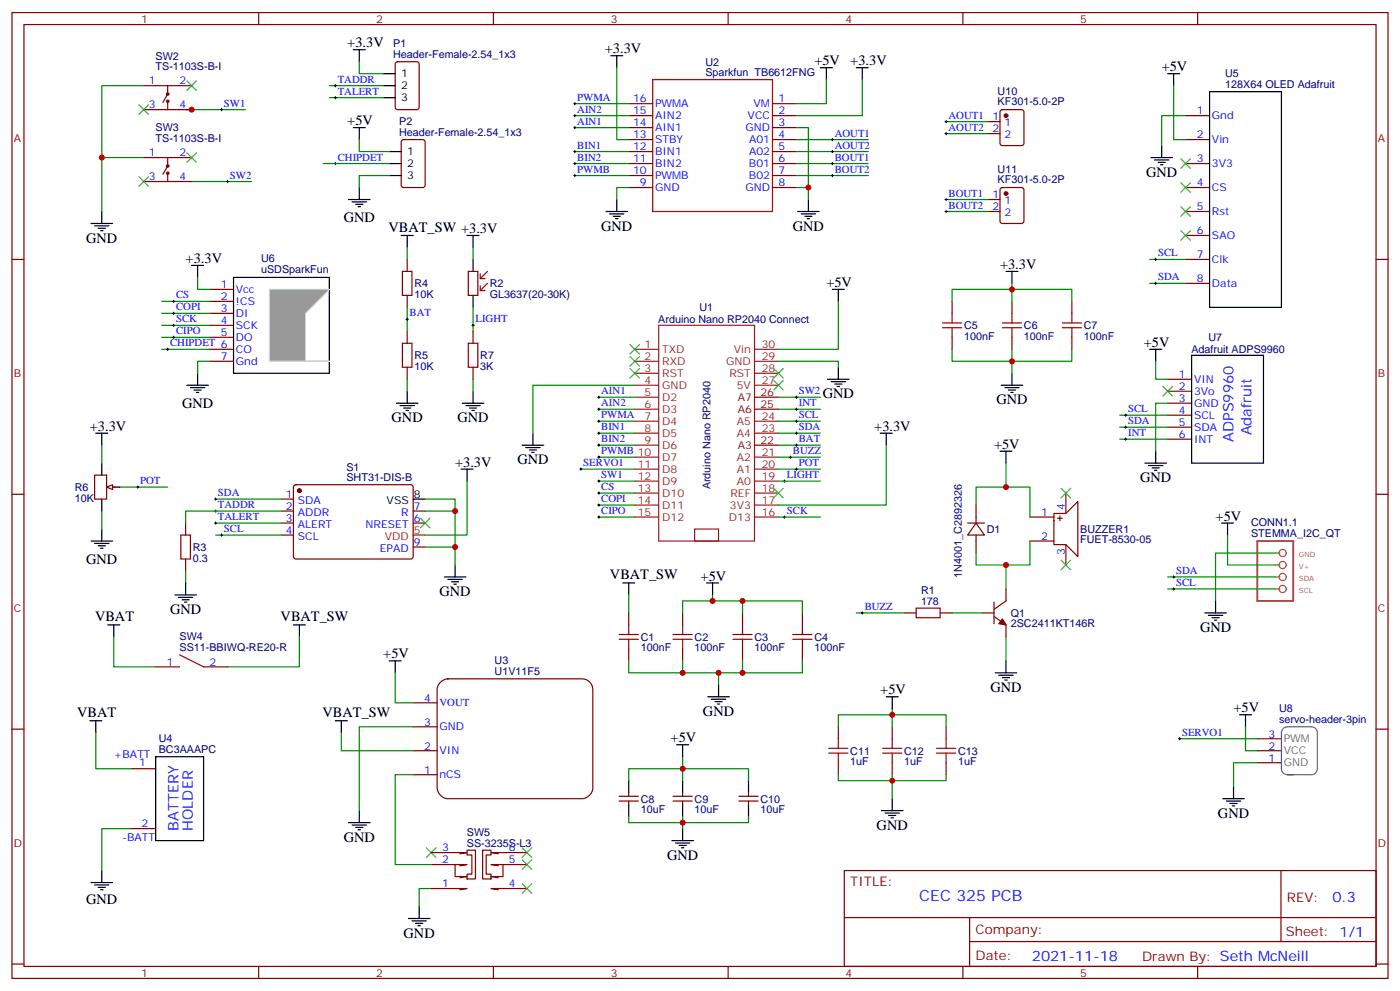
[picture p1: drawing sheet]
<svg xmlns="http://www.w3.org/2000/svg" width="412mm" height="292mm" viewBox="0 0 412 292" stroke-linecap="round" stroke-linejoin="round" font-family="sans-serif">
<g fill="none" stroke="#870000" stroke-width=".35">
<path d="M3.5 3.7h405.4v284.3h-405.4zM7.1 7.2h398.2v277.3h-398.2zM76.2 3.7v3.5M145.3 3.7v3.5M214.5 3.7v3.5M283.6 3.7v3.5M352.8 3.7v3.5M185.2 30.5h7.1M185.2 34h7.1M185.2 37.6h7.1M227.5 30.5h7.1M227.5 34h7.1"/>
<path d="M227.5 37.6h7.1M185.2 41.1h7.1M185.2 44.6h7.1M185.2 48.2h7.1M185.2 51.7h7.1M185.2 55.2h7.1M227.5 41.1h7.1M227.5 44.6h7.1M227.5 48.2h7.1M227.5 51.7h7.1M227.5 55.2h7.1M3.5 76.4h3.6"/>
<path d="M405.3 76.4h3.6M222.2 116.9h7.1M222.2 131.1h7.1M222.2 120.5h7.1M3.5 145.5h3.6M405.3 145.5h3.6M3.5 214.7h3.6M405.3 214.7h3.6M248.7 256.3h156.6v28.2h-156.6zM377.3 256.3v20.9M248.7 270.1h156.5M285.6 277.2h119.6"/>
<path d="M285.6 270.1v14.2M3.5 283.8h3.6M76.2 284.5v3.5M145.3 284.5v3.5M214.5 284.5v3.5M283.6 284.5v3.5M352.8 284.5v3.5M405.3 283.8h3.6"/>
</g>
<g fill="none" stroke="#8c2424" stroke-width=".35">
<path d="M194 95.8h28.2v63.5h-28.2zM187 116.9h7M187 113.4h7M187 109.9h7M187 106.4h7M187 102.8h7M222.2 113.4h7.1M222.2 109.9h7.1M222.2 106.4h7.1M222.2 102.8h7.1M187 138.1h7M187 134.6h7"/>
<path d="M187 131.1h7M187 127.5h7M187 124h7M187 120.5h7M222.2 138.1h7.1M222.2 134.6h7.1M222.2 127.5h7.1M222.2 124h7.1M187 148.7h7M187 145.2h7M187 141.6h7M187 152.2h7"/>
<path d="M204.6 155.8h7.1v3.5h-7.1zM222.2 148.7h7.1M222.2 145.2h7.1M222.2 141.6h7.1M222.2 152.2h7.1"/>
</g>
<path d="M192.3 23.5h35.2v38.8h-35.2z" fill="none" stroke="#c00" stroke-width=".35"/>
<path d="M370.4 159.3h10.5v17.6h-10.5z" fill="none" stroke="#a64a4a" stroke-width=".56"/>
<g fill="none" stroke="#a64a4a" stroke-width=".35">
<path d="M375.7 162.8h1.4M375.7 166.3h1.4M375.7 169.9h1.4M375.7 173.4h1.4"/>
<circle cx="377.8" cy="173.4" r="1.06"/>
<circle cx="377.8" cy="166.3" r="1.06"/>
<circle cx="377.8" cy="162.8" r="1.06"/>
<circle cx="377.8" cy="169.9" r="1.06"/>
</g>
<path d="M129.6 201a3.4 3.4 0 0 1 2.3-1.2h39.5a3.2 3.2 0 0 1 3.2 3.2v29a3.4 3.4 0 0 1-3.2 3.1h-39.5a3.4 3.4 0 0 1-3.1-3.1v-29l.1-.7z" fill="#fff" stroke="#870000" stroke-width=".35"/>
<g fill="none" stroke="#870000" stroke-width=".35">
<path d="M291 35.8h3.6M291 39.3h3.6M294.8 32.5l.5-.2h5.6l.7 .4v9.5l-.4 .6-5.9 .1-.7-.5v-9.4zM349.2 34h7.1M291 58.7h3.6M294.8 55.4l.5-.2h5.6l.7 .4v9.5l-.4 .6-5.9 .1-.7-.5v-9.4zM349.2 55.2h7.1M349.2 48.2h7.1M349.2 41.1h7.1M119.9 76.4v3.5M137.9 79.9h2.9v7.1h-2.9zM143.6 79.9l-2.1 2.1"/>
<path d="M291 62.3h3.6M349.2 76.4h7.1M349.2 69.3h7.1M349.2 62.3h7.1M119.9 87v3.5M119.9 97.5v3.6M141.5 84.1v1.4h1.4M141.5 80.6v1.4h1.4M143.6 83.4l-2.1 2.1M349.2 83.4h7.1M119.9 108.1v3.6M344 111.7h7"/>
<path d="M344 115.2h7M344 118.7h7M27.9 139.9h3.5v7h-3.5zM344 122.2h7M344 125.8h7M344 129.3h7M32.1 143.4h1.8M121.7 206.9h7.1M121.7 214h7.1M370.4 217.5h7.1M38.8 226.3h7.1M121.7 221h7.1"/>
<path d="M121.7 228.1h7.1M370.4 221h7.1M370.4 224.5h7.1M38.5 243.9h7"/>
</g>
<g fill="none" stroke="#000" stroke-width=".35">
<path d="M179.9 16.4h3.5M181.7 16.4v3.5M241.7 19.9h3.5M243.4 19.9v3.6M252.2 19.9h3.6M254 19.9v3.6M344 21.7h3.5M345.7 21.7v3.5M356.3 27h21.2v63.5h-21.2zM181.7 58.7v3.6M238.1 58.7v3.6M339 46.4h6.4"/>
<path d="M340.1 47.1h4.2M341.1 47.8h2.2M341.8 48.5h.7M342.2 42.9v3.5M118.2 69.3h3.5M119.9 69.3v3.5M137.6 69.3h3.5M139.3 69.3v3.5M139.3 76.4v3.5M178.5 62.3h6.4M179.6 63h4.2M180.6 63.7h2.1"/>
<path d="M181.3 64.4h.7M234.9 62.3h6.4M236 63h4.2M237.1 63.7h2.1M237.8 64.4h.7M139.3 87v3.5M245.2 85.2h3.5M246.9 85.2v3.5M116.8 118.7h6.3M117.8 119.4h4.3M119.9 115.2v3.5M136.2 118.7h6.3"/>
<path d="M137.2 119.4h4.3M139.3 115.2v3.5M243.8 111.7h6.3M244.8 112.4h4.3M245.9 113.1h2.1M246.6 113.8h.7M246.9 108.1v3.6M338.7 102.8h3.5M340.4 102.8v3.6M351 104.6h21.2v31.7h-21.2zM28.2 127.5h3.5M30 127.5v3.6"/>
<path d="M30 136.3v3.6M118.9 120.1h2.1M119.6 120.8h.7M138.3 120.1h2.1M139 120.8h.7M153.8 131.1h6.4M154.9 131.8h4.2M155.9 132.5h2.1M156.6 133.2h.7M157 127.5v3.6M259.3 127.5h3.5M261.1 127.5v3.6"/>
<path d="M337.3 136.3h6.3M338.3 137.1h4.2M339.4 137.8h2.1M340.1 138.5h.7M340.4 132.8v3.5M26.8 159.3h6.4M27.9 160h4.2M30 146.9v3.6M30 155.8v3.5M31.7 143.4h3.6M359.8 154h3.6M361.6 154v3.5"/>
<path d="M28.9 160.7h2.1M29.6 161.4h.7M358.1 176.9v3.5M114.7 194.6h3.5M116.4 194.6v3.5M354.9 180.4h6.3M356 181.2h4.2M357 181.9h2.1M357.7 182.6h.7M26.5 212.2h3.5M28.2 212.2v3.5M98.8 212.2h3.5"/>
<path d="M100.5 212.2v3.5M365.1 210.4h3.6M366.9 210.4v3.6M45.9 222.8h14.1v24.7h-14.1zM105.8 238.7v3.5M360.2 235.1h6.3M361.2 235.8h4.3M362.3 236.5h2.1M363 237.2h.7M363.4 231.6v3.5M26.8 259.8h6.4M30 256.3v3.5"/>
<path d="M102.7 242.2h6.3M103.7 242.9h4.2M104.8 243.6h2.1M105.5 244.3h.7M27.9 260.5h4.2M28.9 261.2h2.1M29.6 261.9h.7M120.3 270.4h6.3M121.4 271.1h4.2M122.4 271.8h2.1M123.1 272.5h.7M123.5 266.9v3.5"/>
</g>
<g fill="none" stroke="#008700" stroke-width=".35">
<path d="M181.7 19.9v21.2h3.5M54.7 32.3h17.6M169.3 30.5h15.9M169.3 34h15.9M169.3 37.6h15.9M234.6 37.6h3.5v17.6M243.4 23.5v7h-8.8M254 23.5v10.5h-19.4M278.7 35.8h12.3M278.7 39.3h12.3M345.7 25.2v15.9h3.5M349.2 34h-7v8.9"/>
<path d="M56.4 53.4h17.7M169.3 44.6h15.9M169.3 48.2h15.9M169.3 51.7h15.9M185.2 55.2h-3.5v3.5M234.6 55.2h3.5v3.5M234.6 44.6h21.2M234.6 48.2h21.2M234.6 51.7h21.2M234.6 41.1h21.2M278.7 58.7h12.3M119.9 72.8v3.6"/>
<path d="M139.3 72.8v3.6M278.7 62.3h12.3M338.7 76.4h10.5M119.9 90.5v7M139.3 90.5v7M246.9 88.7v14.1h-17.6M338.7 83.4h10.5M119.9 111.7v3.5M139.3 111.7v3.5M176.4 116.9h10.6M187 113.4h-30v14.1M229.3 106.4h17.6v1.7"/>
<path d="M229.3 116.9h12.4M340.4 106.4v5.3h3.6M344 118.7h-3.6v14.1M171.1 138.1h15.9M176.4 127.5h10.6M176.4 124h10.6M176.4 134.6h10.6M176.4 131.1h10.6M176.4 120.5h10.6M229.3 127.5h12.4M229.3 124h12.4M229.3 138.1h12.4"/>
<path d="M229.3 134.6h12.4M229.3 131.1h12.4M229.3 120.5h12.4M261.1 131.1v17.6h-31.8M329.8 122.2h14.2M329.8 125.8h14.2M329.8 129.3h14.2M35.3 143.4h14.1M176.4 145.2h10.6M176.4 141.6h10.6M229.3 141.6h12.4M361.6 157.5v8.8h14.1"/>
<path d="M344 169.9h31.7M344 173.4h31.7M375.7 162.8h-17.6v14.1M116.4 198.1v8.8h5.3M28.2 215.7v10.6h10.6M100.5 215.7v5.3h21.2M121.7 214h-15.9v24.7M347.5 217.5h22.9M366.9 214v7h3.5M370.4 224.5h-7v7.1M38.5 243.9h-8.5v12.4M127 261.6h-3.5v5.3"/>
</g>
<g fill="none" stroke="#3c3" stroke-width=".35">
<path d="M347.8 46.7l2.9 2.9M347.8 53.8l2.9 2.8M350.7 46.7l-2.9 2.9M350.7 53.8l-2.9 2.8M347.8 60.9l2.9 2.8M347.8 67.9l2.9 2.8M350.7 60.9l-2.9 2.8M350.7 67.9l-2.9 2.8M185.6 101.4l2.8 2.8M185.6 105l2.8 2.8M185.6 108.5l2.8 2.8M188.4 101.4l-2.8 2.8"/>
<path d="M188.4 105l-2.8 2.8M188.4 108.5l-2.8 2.8M227.9 112l2.8 2.8M227.9 108.5l2.8 2.8M230.7 112l-2.8 2.8M230.7 108.5l-2.8 2.8M342.5 113.8l2.9 2.8M345.4 113.8l-2.9 2.8M227.9 143.8l2.8 2.8M230.7 143.8l-2.8 2.8M125.6 249.6l2.8 2.8M128.4 249.6l-2.8 2.8"/>
</g>
<g fill="none" stroke="#000" stroke-width=".29">
<path d="M64.9 32.3h.7M65.3 31.9v.7M169 30.5h.7M169 34h.7M169 37.6h.7M169.3 30.2v.7M169.3 33.7v.7M169.3 37.2v.7M278.3 35.8h.7M278.3 39.3h.7M278.7 35.5v.7M278.7 39v.7"/>
<path d="M66.7 53.4h.7M67 53.1v.7M169 44.6h.7M169 48.2h.7M169 51.7h.7M169.3 44.3v.7M169.3 47.8v.7M169.3 51.3v.7M244.8 44.6h.7M244.8 48.2h.7M244.8 51.7h.7M244.8 41.1h.7"/>
<path d="M245.2 40.7v.8M245.2 44.3v.7M245.2 47.8v.7M245.2 51.3v.7M278.3 58.7h.7M278.7 58.4v.7M278.3 62.3h.7M278.7 61.9v.7M340.1 76.4h.7M340.4 76v.7M119.6 94h.7M119.9 93.7v.7"/>
<path d="M139 95.8h.7M139.3 95.4v.7M340.1 83.4h.7M340.4 83.1v.7M176 116.9h.7M176.4 116.6v.7M170.7 138.1h.7M171.1 137.8v.7M176 124h.7M176 127.5h.7M176 134.6h.7M176 131.1h.7"/>
<path d="M176 120.5h.7M176.4 120.1v.7M176.4 123.6v.8M176.4 127.2v.7M176.4 130.7v.7M176.4 134.2v.7M234.2 124h.7M234.2 127.5h.7M234.2 138.1h.7M234.2 131.1h.7M234.2 120.5h.7M234.6 120.1v.7"/>
<path d="M234.6 123.6v.8M234.6 127.2v.7M234.6 130.7v.7M234.6 137.8v.7M331.3 122.2h.7M331.3 125.8h.7M331.3 129.3h.7M331.6 121.9v.7M331.6 125.4v.7M331.6 128.9v.7M40.2 143.4h.7M40.6 143.1v.7"/>
<path d="M230.7 141.6h.7M231.1 141.3v.7M345.4 173.4h.7M345.4 169.9h.7M345.7 169.5v.7M345.7 173v.7M347.1 217.5h.7M347.5 217.1v.7"/>
</g>
<path d="M379.2 228.1a1.76 1.76 0 0 1-1.7-1.8v-10.6a1.76 1.76 0 0 1 1.7-1.7h7.1a1.76 1.76 0 0 1 1.8 1.7v10.6a1.76 1.76 0 0 1-1.8 1.8h-7.1h1.8" fill="none" stroke="#666" stroke-width=".35"/>
<path d="M118.5 79.9h2.9v7.1h-2.9zM118.5 101.1h2.9v7h-2.9z" fill="none" stroke="#a10000" stroke-width=".35"/>
<g fill="#870000" stroke="#870000" stroke-width=".35">
<circle cx="296.3" cy="34" r=".53"/>
<circle cx="296.3" cy="57" r=".53"/>
</g>
<path d="M31.4 143.4l1.8-.7v1.4z" fill="#f0f0f0" stroke="#870000" stroke-width=".35"/>
<g fill="none" stroke="#008700" stroke-width=".35">
<path d="M42.3 25.2h-12.3v37.1M30 46.4h12.3M280.5 88.7v-3.5h35.2v3.5M298.1 83.4v5.3M280.5 102.8v3.6h35.2v-3.6M298.1 102.8v7.1M30 131.1v5.2M296.3 136.3v7.1M30 150.5v5.3M63.5 146.9h19.4M63.5 157.5h19.4M63.5 154h19.4"/>
<path d="M125.2 146.9h8.9v19.4M125.2 150.5h8.9M137.6 141.6v15.9h-12.4M176.4 148.7h10.6M176.4 152.2h10.6M229.3 152.2h12.4M287.5 148.7v-5.3h15.9v8.8M303.4 159.3v7h-15.9v-3.5M125.2 161h8.9M185.2 175.2v5.2M209.9 175.2v1.7h-8.8v3.5M209.9 176.9h8.8v3.5"/>
<path d="M218.7 176.9h17.7v3.5M296.3 166.3v7.1M33.5 187.5v8.8h12.4M88.2 187.5v8.8h-21.2M185.2 194.6v3.5h15.9M201.1 194.6v3.5h10.6M211.7 198.1v3.5M218.7 194.6v3.5h-7M236.4 194.6v3.5h-17.7M252.2 180.4h14.1M280.5 180.4h8.8M296.3 187.5v7.1"/>
<path d="M246.9 214v-3.6h31.8v3.6M262.8 208.7v5.3M121.7 228.1h-5.3v26.4h10.6M185.2 229.8v-3.5h35.3v3.5M201.1 222.8v7M246.9 228.1v1.7h31.8v-1.7M262.8 228.1v7M185.2 240.4v1.8h35.3v-1.8M201.1 240.4v3.5"/>
</g>
<g fill="#870000" stroke="#870000" stroke-width=".35">
<path d="M295.3 182.2l1 1.8-2.1-.4z"/>
<circle cx="88.2" cy="144.5" r=".53"/>
</g>
<g fill="none" stroke="#870000" stroke-width=".35">
<path d="M42.3 25.2h14.1M42.3 32.3h14.1M49.4 25.2v2.5l-1.4 2.5M49.4 29.8v2.5M42.3 46.4h14.1M42.3 53.4h14.1M49.4 46.4v2.5l-1.4 2.4M49.4 51v2.4M61.7 85.2h7.1M61.7 88.7h7.1M61.7 92.3h7.1M61.7 95.8h7.1"/>
<path d="M61.7 99.3h7.1M139.3 97.5v3.6M280.5 88.7v3.6M280.5 99.3v3.5M298.1 88.7v3.6M298.1 99.3v3.5M315.7 88.7v3.6M315.7 99.3v3.5M61.7 102.8h7.1M61.7 106.4h7.1M139.3 108.1v3.6M82.9 146.9h3.5"/>
<path d="M82.9 150.5h3.5M82.9 154h3.5M82.9 157.5h3.5M86.7 142.9l.4-.2 34.2 .1 .4 .6-.1 20.7-.6 .5-34.1-.1-.5-.6v-20.5zM121.7 150.5h3.5M121.7 154h3.5M285 154h5M287.5 154l2.5 3.5h-5zM287.5 148.7v5.3M287.5 157.5v5.3M303.4 159.3h7M303.4 152.2h7"/>
<path d="M310.4 151.2h3.6l3.5-3.6v16.3l-3.5-3.6h-3.6zM311.5 152.6h1.4M312.2 151.9v1.4M314 145.2v6M121.7 161h3.5M292.8 177.3v6.3M296.3 173.4v3.5l-3.5 2.5M314 160.3v6M45.9 196.3h7M60 196.3h7M185.2 180.4v3.6M185.2 191v3.6"/>
<path d="M201.1 180.4v3.6M201.1 191v3.6M218.7 180.4v3.6M218.7 191v3.6M236.4 180.4v3.6M236.4 191v3.6M266.3 180.4h3.6M276.9 180.4h3.6M289.3 180.4h3.5M292.8 181.5l3.5 2.5v3.5M246.9 214v3.5M262.8 214v3.5"/>
<path d="M278.7 214v3.5M182.4 235.8h5.6M182.4 234.4h5.6M185.2 233.4v1M185.2 235.8v1.1M198.3 235.8h5.6M198.3 234.4h5.6M201.1 233.4v1M201.1 235.8v1.1M217.7 235.8h5.6M217.7 234.4h5.6M220.5 233.4v1"/>
<path d="M220.5 235.8v1.1M246.9 224.5v3.6M262.8 224.5v3.6M278.7 224.5v3.6M127 251h10.6l-2.1 .4M127 254.5h7.1M134.1 254.5h3.5l-2.1 .4M134.1 254.5v3.6h3.5l-2.1 .3M137.6 250.3h2.5v8.5h-2.5v-1.4h1.4v-5.7h-1.4zM142.2 250.3h2.4v1.4h-1.4v5.7h1.4v1.4h-2.4zM148.2 254.5h-3.6l2.2 .4M148.2 254.5v3.6h-3.6l2.2 .3"/>
<path d="M148.2 254.5h7M155.2 251h-10.6l2.2 .4M127 261.6h10.6l-2.1 .3M155.2 261.6h-10.6l2.2 .3"/>
<circle cx="49.4" cy="27.7" r=".35"/>
<circle cx="49.4" cy="29.8" r=".35"/>
<circle cx="49.4" cy="48.9" r=".35"/>
<circle cx="49.4" cy="51" r=".35"/>
</g>
<path d="M121.7 157.5h3.5" fill="none" stroke="#f00" stroke-width=".35"/>
<g fill="none" stroke="#000" stroke-width=".35">
<path d="M26.8 65.8h6.4M27.9 66.5h4.2M28.9 67.2h2.1M29.6 67.9h.7M30 62.3v3.5M296.3 79.9h3.6M298.1 79.9v3.5M68.8 81.7h28.2v28.2h-28.2zM294.9 113.4h6.4M296 114.1h4.2M297 114.8h2.2M297.7 115.5h.7"/>
<path d="M298.1 109.9v3.5M135.8 138.1h3.5M137.6 138.1v3.5M294.6 132.8h3.5M296.3 132.8v3.5M121.7 146.9h3.5M51.5 175.2h6.4M52.6 175.9h4.2M53.6 176.6h2.1M54.3 177.3h.7M54.7 171.6v3.6M130.9 169.9h6.3"/>
<path d="M131.9 170.6h4.3M133 171.3h2.1M133.7 172h.7M134.1 166.3v3.6M183.4 171.6h3.6M185.2 171.6v3.6M208.1 171.6h3.6M209.9 171.6v3.6M31.7 184h3.6M33.5 184v3.5M86.4 184h3.6M88.2 184v3.5"/>
<path d="M293.2 198.1h6.3M294.2 198.8h4.2M295.3 199.5h2.1M296.3 194.6v3.5M199.3 219.3h3.5M201.1 219.3v3.5M208.5 205.1h6.3M209.5 205.8h4.3M210.6 206.6h2.1M211.3 207.3h.7M211.7 201.6v3.5M261.1 205.1h3.5"/>
<path d="M262.8 205.1v3.6M296 200.2h.7M185.2 229.8v3.6M185.2 236.9v3.5M201.1 229.8v3.6M201.1 236.9v3.5M220.5 229.8v3.6M220.5 236.9v3.5M259.6 238.7h6.4M260.7 239.4h4.2M262.8 235.1v3.6M197.9 247.5h6.4"/>
<path d="M199 248.2h4.2M200 248.9h2.1M200.7 249.6h.7M201.1 243.9v3.6M261.8 240.1h2.1M262.5 240.8h.7"/>
</g>
<g fill="none" stroke="#3c3" stroke-width=".35">
<path d="M40.9 30.9l2.8 2.8M43.7 30.9l-2.8 2.8M55 23.8l2.9 2.8M57.9 23.8l-2.9 2.8M40.9 52l2.8 2.9M43.7 52l-2.8 2.9M55 45l2.9 2.8M57.9 45l-2.9 2.8M123.8 152.6l2.8 2.8M126.6 152.6l-2.8 2.8M312.6 143.8l2.8 2.8M315.4 143.8l-2.8 2.8"/>
<path d="M312.6 164.9l2.8 2.8M315.4 164.9l-2.8 2.8M153.8 249.6l2.8 2.8M153.8 253.1l2.8 2.8M156.6 249.6l-2.8 2.8M156.6 253.1l-2.8 2.8M153.8 260.2l2.8 2.8M156.6 260.2l-2.8 2.8"/>
</g>
<g fill="none" stroke="#a10000" stroke-width=".35">
<path d="M277.6 96.5h5.7M277.6 95.1h5.7M280.5 92.3v2.8M280.5 96.5v2.8M295.3 96.5h5.6M295.3 95.1h5.6M298.1 92.3v2.8M298.1 96.5v2.8M312.9 96.5h5.7M312.9 95.1h5.7M315.7 92.3v2.8M315.7 96.5v2.8"/>
<path d="M137.9 101.1h2.9v7h-2.9zM269.9 179h7v2.9h-7zM182.4 188.2h5.6M182.4 186.8h5.6M185.2 184v2.8M185.2 188.2v2.8M198.3 188.2h5.6M198.3 186.8h5.6M201.1 184v2.8M201.1 188.2v2.8M215.9 188.2h5.6M215.9 186.8h5.6"/>
<path d="M218.7 184v2.8M218.7 188.2v2.8M233.5 188.2h5.7M233.5 186.8h5.7M236.4 184v2.8M236.4 188.2v2.8M246.9 217.5v2.8M262.8 217.5v2.8M278.7 217.5v2.8M244.1 221.7h5.7M244.1 220.3h5.7M246.9 221.7v2.8"/>
<path d="M260 221.7h5.6M260 220.3h5.6M262.8 221.7v2.8M275.9 221.7h5.6M275.9 220.3h5.6M278.7 221.7v2.8"/>
</g>
<g fill="none" stroke="#000" stroke-width=".29">
<path d="M234.2 116.9h.7M234.6 116.6v.7M232.5 134.6h.7M232.8 134.2v.7M63.1 146.9h.8M63.1 154h.8M63.5 146.6v.7M63.5 153.6v.7M64.9 157.5h.7M65.3 157.2v.7M176 141.6h.7M176 145.2h.7"/>
<path d="M176 148.7h.7M176 152.2h.7M176.4 141.3v.7M176.4 144.8v.7M176.4 148.3v.7M176.4 151.9v.7M230.7 152.2h.7M231.1 151.9v.7M253.6 180.4h.8M254 180.1v.7"/>
</g>
<path d="M52.9 192.8l7.1 3.5" fill="none" stroke="#900" stroke-width=".35"/>
<path d="M79.4 85.2h17.6l-7 7.1v14.1h7h-17.6z" fill="#999" stroke="#ccc" stroke-width=".35"/>
<g fill="none" stroke="#000" stroke-width=".35">
<path d="M104.1 14.6h3.5M105.8 14.6v3.6M104.1 37.6h3.5M105.8 37.6v3.5M112.9 21.7h3.5M112.9 25.2h3.5M112.9 28.8h3.5M102.7 58.7h6.3M103.7 59.4h4.2M105.8 55.2v3.5M114.7 44.6h3.5M114.7 48.2h3.5"/>
<path d="M114.7 51.7h3.5M56.4 78.1h3.6M58.2 78.1v3.6M104.8 60.1h2.1M105.5 60.9h.7M55 113.4h6.4M56.1 114.1h4.2M57.1 114.8h2.2M57.9 115.5h.7M58.2 109.9v3.5"/>
</g>
<g fill="none" stroke="#008700" stroke-width=".35">
<path d="M105.8 18.2v3.5h7.1M97 25.2h15.9M97 28.8h15.9M95.2 48.2h19.5M105.8 41.1v3.5h8.9M114.7 51.7h-8.9v3.5M47.6 99.3h14.1M47.6 95.8h14.1M47.6 92.3h14.1M47.6 88.7h14.1M58.2 81.7v3.5h3.5M47.6 102.8h14.1"/>
<path d="M61.7 106.4h-3.5v3.5M82.9 150.5h-28.2v3.5M54.7 168.1v3.5"/>
</g>
<g fill="none" stroke="#000" stroke-width=".29">
<path d="M98.4 28.8h.7M98.4 25.2h.7M98.8 24.9v.7M98.8 28.4v.7M98.4 48.2h.7M98.8 47.8v.7M50.8 88.7h.7M50.8 99.3h.7M50.8 92.3h.7M50.8 95.8h.7M51.2 88.4v.7M51.2 91.9v.7"/>
<path d="M51.2 95.4v.7M51.2 99v.7M49 102.8h.7M49.4 102.5v.7M63.1 150.5h.8M63.5 150.1v.7"/>
</g>
<path d="M116.7 18.4l.4-.2h5.7l.6 .4 .1 13-.5 .6-5.9 .1-.6-.5-.1-12.9zM118.4 41.3l.5-.2h5.6l.7 .4v13l-.4 .7h-5.9l-.7-.5v-12.9zM54.7 154v3.5M54.7 164.6v3.5" fill="none" stroke="#870000" stroke-width=".35"/>
<path d="M53.3 157.5h2.8v7.1h-2.8z" fill="none" stroke="#a10000" stroke-width=".35"/>
<g fill="#c00">
<circle cx="238.1" cy="55.2" r=".88"/>
<circle cx="296.3" cy="143.4" r=".88"/>
<circle cx="296.3" cy="166.3" r=".88"/>
<circle cx="134.1" cy="150.5" r=".88"/>
<circle cx="134.1" cy="161" r=".88"/>
<circle cx="262.8" cy="210.4" r=".88"/>
<circle cx="262.8" cy="229.8" r=".88"/>
<circle cx="298.1" cy="106.4" r=".88"/>
<circle cx="298.1" cy="85.2" r=".88"/>
<circle cx="201.1" cy="226.3" r=".88"/>
<circle cx="201.1" cy="242.2" r=".88"/>
<circle cx="56.4" cy="32.3" r=".88"/>
<circle cx="30" cy="46.4" r=".88"/>
<circle cx="209.9" cy="176.9" r=".88"/>
<circle cx="218.7" cy="176.9" r=".88"/>
<circle cx="211.7" cy="198.1" r=".88"/>
<circle cx="218.7" cy="198.1" r=".88"/>
<circle cx="201.1" cy="198.1" r=".88"/>
</g>
<text font-size="4.6" fill="#00f" x="270.8" y="265.3">CEC 325 PCB</text>
<g font-size="4.2">
<text x="102.3" y="13.9">+3.3V</text>
<text x="178.2" y="15.7">+3.3V</text>
<text x="239.9" y="19.2">+5V</text>
<text x="250.5" y="19.2">+3.3V</text>
<text x="342.2" y="21">+5V</text>
<text x="102.3" y="36.9">+5V</text>
<text x="337.6" y="52">GND</text>
<text x="101.2" y="65.4">GND</text>
<text x="25.4" y="71.4">GND</text>
<text x="114.4" y="68.3">VBAT_SW +3.3V</text>
<text x="177.1" y="67.9">GND</text>
<text x="233.5" y="67.9">GND</text>
<text x="54.7" y="77.4">+3.3V</text>
<text x="294.6" y="79.2">+3.3V</text>
<text x="243.4" y="84.5">+5V</text>
<text x="336.9" y="102.1">+5V</text>
<text x="242.4" y="117.3">GND</text>
<text x="293.5" y="119.1">GND</text>
<text x="53.6" y="120.1">GND</text>
<text x="115.4" y="124.4">GND</text>
<text x="134.8" y="124.4">GND</text>
<text x="26.5" y="126.8">+3.3V</text>
<text x="257.5" y="126.8">+3.3V</text>
<text x="134.1" y="137.4">+3.3V</text>
<text x="152.4" y="136.7">GND</text>
<text x="292.8" y="132.1">+5V</text>
<text x="335.8" y="142">GND</text>
<text x="358.1" y="153.3">+5V</text>
<text x="25.4" y="166">GND</text>
<text x="179.7" y="170.6">VBAT_SW</text>
<text x="206.4" y="170.9">+5V</text>
<text x="129.5" y="175.5">GND</text>
<text x="28" y="182.9">VBAT</text>
<text x="50.1" y="180.8">GND</text>
<text x="82.7" y="182.9">VBAT_SW</text>
<text x="353.5" y="186.1">GND</text>
<text x="112.9" y="193.9">+5V</text>
<text x="291.7" y="203.7">GND</text>
<text x="259.3" y="204.4">+5V</text>
<text x="363.4" y="209.7">+5V</text>
<text x="22.7" y="211.1">VBAT</text>
<text x="95" y="211.1">VBAT_SW</text>
<text x="207.1" y="210.8">GND</text>
<text x="197.6" y="218.5">+5V</text>
<text x="258.2" y="244.3">GND</text>
<text x="358.8" y="240.8">GND</text>
<text x="101.2" y="247.8">GND</text>
<text x="196.5" y="253.1">GND</text>
<text x="25.4" y="266.1">GND</text>
<text x="118.9" y="276">GND</text>
</g>
<g font-size="4.2" fill="#00f">
<text x="363.4" y="130.1" transform="rotate(-90 363.4 130.1)">ADPS9960</text>
<text x="368.7" y="128.2" transform="rotate(-90 368.7 128.2)">Adafruit</text>
<text x="52.6" y="244.5" transform="rotate(-90 52.6 244.5)">BATTERY</text>
<text x="56.8" y="244.5" transform="rotate(-90 56.8 244.5)">HOLDER</text>
<text x="392.5" y="265.6">0.3</text>
<text x="304" y="282.9">2021-11-18</text>
</g>
<g font-size="3.9" fill="#800">
<text x="250.5" y="260.9">TITLE:</text>
<text x="379.1" y="265.6">REV:</text>
<text x="287.4" y="275.1">Company:</text>
<text x="378.7" y="275.7">Sheet: 1/1</text>
<text x="287.4" y="282.8">Date:</text>
<text x="336.4" y="282.8">Drawn By: Seth McNeill</text>
</g>
<g font-size="3.2" fill="#800">
<text x="41.6" y="6.7">1</text>
<text x="110.8" y="6.7">2</text>
<text x="179.9" y="6.7">3</text>
<text x="249.1" y="6.7">4</text>
<text x="318.2" y="6.7">5</text>
<text x="4.1" y="41.8">A</text>
<text x="405.9" y="41.8">A</text>
<text x="4.1" y="110.9">B</text>
<text x="405.9" y="110.9">B</text>
<text x="217.4" y="118">A7</text>
<text x="224" y="116.6">26</text>
<text x="217.4" y="121.5">A6</text>
<text x="224" y="120.1">25</text>
<text x="224" y="130.7">22</text>
<text x="217.4" y="132.1">A3</text>
<text x="4.1" y="180.1">C</text>
<text x="405.9" y="180.1">C</text>
<text x="4.1" y="249.2">D</text>
<text x="405.9" y="249.2">D</text>
<text x="41.6" y="287.5">1</text>
<text x="110.8" y="287.5">2</text>
<text x="179.9" y="287.5">3</text>
<text x="249.1" y="287.5">4</text>
<text x="318.2" y="287.5">5</text>
</g>
<g font-size="3.2" fill="#000080">
<text x="45.8" y="17.5">SW2</text>
<text x="115.8" y="17.1">Header-Female-2.54_1x3</text>
<text x="115.8" y="13.9">P1</text>
<text x="45.8" y="20.6">TS-1103S-B-I</text>
<text x="207.8" y="22.4">Sparkfun TB6612FNG</text>
<text x="207.8" y="19.3">U2</text>
<text x="360.9" y="22.8">U5</text>
<text x="293.9" y="27.9">U10</text>
<text x="360.9" y="25.9">128X64 OLED Adafruit</text>
<text x="293.9" y="31">KF301-5.0-2P</text>
<text x="45.8" y="41.7">TS-1103S-B-I</text>
<text x="45.8" y="38.7">SW3</text>
<text x="117.6" y="40">Header-Female-2.54_1x3</text>
<text x="117.6" y="36.9">P2</text>
<text x="293.9" y="54">KF301-5.0-2P</text>
<text x="293.9" y="50.8">U11</text>
<text x="76.9" y="77.3">U6</text>
<text x="76.9" y="80.5">uSDSparkFun</text>
<text x="122.1" y="87.7">10K</text>
<text x="122.1" y="84.6">R4</text>
<text x="144.3" y="87.7">GL3637(20-30K)</text>
<text x="144.3" y="84.6">R2</text>
<text x="193.9" y="95.2">Arduino Nano RP2040 Connect</text>
<text x="206" y="91.5">U1</text>
<text x="284" y="100">100nF</text>
<text x="284" y="97">C5</text>
<text x="301.6" y="100">100nF</text>
<text x="301.6" y="97">C6</text>
<text x="319.3" y="100">100nF</text>
<text x="319.3" y="97">C7</text>
<text x="356" y="100.5">U7</text>
<text x="122.1" y="105.7">R5</text>
<text x="141.5" y="105.8">R7</text>
<text x="351" y="103.9">Adafruit ADPS9960</text>
<text x="122.1" y="108.9">10K</text>
<text x="141.5" y="108.9">3K</text>
<text x="102.1" y="141.6">SHT31-DIS-B</text>
<text x="102.1" y="138.6">S1</text>
<text x="22" y="147.7">10K</text>
<text x="22" y="144.6">R6</text>
<text x="209.3" y="144.1" transform="rotate(-90 209.3 144.1)">Arduino Nano RP2040</text>
<text x="368.5" y="154.9">CONN1.1</text>
<text x="290.7" y="156.8">D1</text>
<text x="318.2" y="160">FUET-8530-05</text>
<text x="318.2" y="156.8">BUZZER1</text>
<text x="368.5" y="158.2">STEMMA_I2C_QT</text>
<text x="56.8" y="165.3">0.3</text>
<text x="56.8" y="162.2">R3</text>
<text x="283.4" y="170" transform="rotate(-90 283.4 170)">1N4001_C2892326</text>
<text x="271.3" y="178">178</text>
<text x="271.3" y="174.9">R1</text>
<text x="297.7" y="184.7">2SC2411KT146R</text>
<text x="297.7" y="181.5">Q1</text>
<text x="52.9" y="191.7">SS11-BBIWQ-RE20-R</text>
<text x="52.9" y="188.6">SW4</text>
<text x="188.7" y="191.7">100nF</text>
<text x="188.7" y="188.7">C1</text>
<text x="204.6" y="191.7">100nF</text>
<text x="204.6" y="188.7">C2</text>
<text x="222.2" y="191.7">100nF</text>
<text x="222.2" y="188.7">C3</text>
<text x="239.9" y="191.7">100nF</text>
<text x="239.9" y="188.7">C4</text>
<text x="145.7" y="195.5">U3</text>
<text x="145.7" y="198.8">U1V11F5</text>
<text x="376.8" y="209.7">U8</text>
<text x="376.8" y="212.9">servo-header-3pin</text>
<text x="46.8" y="221.7">BC3AAAPC</text>
<text x="46.8" y="218.4">U4</text>
<text x="250.5" y="225.2">1uF</text>
<text x="250.5" y="222.2">C11</text>
<text x="266.3" y="225.2">1uF</text>
<text x="266.3" y="222.2">C12</text>
<text x="282.2" y="225.2">1uF</text>
<text x="282.2" y="222.2">C13</text>
<text x="188.7" y="239.4">10uF</text>
<text x="188.7" y="236.3">C8</text>
<text x="204.6" y="239.4">10uF</text>
<text x="204.6" y="236.3">C9</text>
<text x="224" y="239.4">10uF</text>
<text x="224" y="236.3">C10</text>
<text x="137.5" y="249.2">SS-3235S-L3</text>
<text x="137.5" y="246.1">SW5</text>
</g>
<g font-size="3.2">
<text x="118.2" y="22.8">1</text>
<text x="118.2" y="26.3">2</text>
<text x="118.2" y="29.8">3</text>
<text x="119.9" y="45.7">1</text>
<text x="119.9" y="49.2">2</text>
<text x="119.9" y="52.7">3</text>
<text x="113.9" y="148.3">VSS</text>
<text x="121.9" y="146.6">8</text>
</g>
<g font-size="3.2" fill="#00f">
<text x="43.8" y="24.9">1</text>
<text x="52.9" y="24.9">2</text>
<text x="99.5" y="27.9">TALERT</text>
<text x="99.5" y="24.3">TADDR</text>
<text x="170" y="29.6">PWMA</text>
<text x="43.8" y="31.9">3</text>
<text x="52.9" y="31.9">4</text>
<text x="66" y="31.4">SW1</text>
<text x="170" y="33.2">AIN2</text>
<text x="186.5" y="33.7">15</text>
<text x="186.5" y="30.2">16</text>
<text x="193" y="35.1">AIN2</text>
<text x="193" y="31.6">PWMA</text>
<text x="220.2" y="35.1">VCC</text>
<text x="222" y="31.6">VM</text>
<text x="229.3" y="30.2">1</text>
<text x="229.3" y="33.7">2</text>
<text x="279.4" y="34.9">AOUT1</text>
<text x="292.4" y="35.5">1</text>
<text x="352.5" y="33.7">1</text>
<text x="357" y="35.1">Gnd</text>
<text x="170" y="36.7">AIN1</text>
<text x="186.5" y="40.7">13</text>
<text x="186.5" y="37.2">14</text>
<text x="193" y="38.6">AIN1</text>
<text x="219.6" y="38.6">GND</text>
<text x="229.3" y="37.2">3</text>
<text x="229.3" y="40.7">4</text>
<text x="245.9" y="40.2">AOUT1</text>
<text x="279.4" y="38.5">AOUT2</text>
<text x="292.4" y="39">2</text>
<text x="295.9" y="37.2">1</text>
<text x="295.9" y="40.7">2</text>
<text x="352.5" y="40.7">2</text>
<text x="43.8" y="46">1</text>
<text x="52.9" y="46">2</text>
<text x="99.5" y="47.3">CHIPDET</text>
<text x="170" y="43.7">BIN1</text>
<text x="170" y="47.3">BIN2</text>
<text x="186.5" y="47.8">11</text>
<text x="186.5" y="44.3">12</text>
<text x="193" y="45.7">BIN1</text>
<text x="193" y="42.2">STBY</text>
<text x="220.6" y="42.2">A01</text>
<text x="220.6" y="45.7">A02</text>
<text x="229.3" y="44.3">5</text>
<text x="229.3" y="47.8">6</text>
<text x="245.9" y="47.3">BOUT1</text>
<text x="245.9" y="43.7">AOUT2</text>
<text x="352.5" y="47.8">3</text>
<text x="357" y="42.2">Vin</text>
<text x="43.8" y="53.1">3</text>
<text x="52.9" y="53.1">4</text>
<text x="67.7" y="52.6">SW2</text>
<text x="170" y="50.8">PWMB</text>
<text x="186.5" y="51.3">10</text>
<text x="193" y="52.7">PWMB</text>
<text x="193" y="49.2">BIN2</text>
<text x="220.6" y="49.2">B01</text>
<text x="220.6" y="52.7">B02</text>
<text x="229.3" y="51.3">7</text>
<text x="245.9" y="50.8">BOUT2</text>
<text x="357" y="49.2">3V3</text>
<text x="188.5" y="54.9">9</text>
<text x="193" y="56.3">GND</text>
<text x="219.6" y="56.3">GND</text>
<text x="229.3" y="54.9">8</text>
<text x="279.4" y="57.9">BOUT1</text>
<text x="292.4" y="58.4">1</text>
<text x="352.5" y="54.9">4</text>
<text x="357" y="56.3">CS</text>
<text x="279.4" y="61.4">BOUT2</text>
<text x="292.4" y="61.9">2</text>
<text x="295.9" y="60.1">1</text>
<text x="295.9" y="63.7">2</text>
<text x="352.5" y="61.9">5</text>
<text x="357" y="63.3">Rst</text>
<text x="352.5" y="69">6</text>
<text x="357" y="70.4">SAO</text>
<text x="341.1" y="75.5">SCL</text>
<text x="352.5" y="76">7</text>
<text x="357" y="77.4">Clk</text>
<text x="341.1" y="82.6">SDA</text>
<text x="352.5" y="83.1">8</text>
<text x="51.9" y="87.8">CS</text>
<text x="65" y="84.8">1</text>
<text x="65" y="88.4">2</text>
<text x="69.5" y="86.3">Vcc</text>
<text x="69.5" y="89.8">!CS</text>
<text x="357" y="84.5">Data</text>
<text x="51.9" y="91.4">COPI</text>
<text x="51.9" y="94.9">SCK</text>
<text x="65" y="91.9">3</text>
<text x="65" y="95.4">4</text>
<text x="69.5" y="93.3">DI</text>
<text x="120.6" y="93.1">BAT</text>
<text x="140.1" y="94.9">LIGHT</text>
<text x="50.1" y="102">CHIPDET 6</text>
<text x="51.9" y="98.4">CIPO</text>
<text x="65" y="99">5</text>
<text x="69.5" y="96.8">SCK</text>
<text x="69.5" y="100.4">DO</text>
<text x="65" y="106">7</text>
<text x="69.5" y="103.9">CO</text>
<text x="69.5" y="107.4">Gnd</text>
<text x="347.2" y="111.3">1</text>
<text x="351.7" y="112.7">VIN</text>
<text x="177.1" y="119.6">AIN2</text>
<text x="177.1" y="116.1">AIN1</text>
<text x="235.3" y="119.6">INT</text>
<text x="235.3" y="116.1">SW2</text>
<text x="347.2" y="114.8">2</text>
<text x="347.2" y="118.4">3</text>
<text x="351.7" y="116.2">3Vo</text>
<text x="351.7" y="119.8">GND</text>
<text x="177.1" y="123.1">PWMA</text>
<text x="235.3" y="123.1">SCL</text>
<text x="332.3" y="121.4">SCL</text>
<text x="332.3" y="124.9">SDA</text>
<text x="347.2" y="121.9">4</text>
<text x="347.2" y="125.4">5</text>
<text x="351.7" y="123.3">SCL</text>
<text x="177.1" y="130.2">BIN2</text>
<text x="177.1" y="126.6">BIN1</text>
<text x="235.3" y="126.6">SDA</text>
<text x="235.3" y="130.2">BAT</text>
<text x="332.3" y="128.4">INT</text>
<text x="347.2" y="128.9">6</text>
<text x="351.7" y="126.8">SDA</text>
<text x="351.7" y="130.4">INT</text>
<text x="171.8" y="137.2">SERVO1</text>
<text x="177.1" y="133.7">PWMB 10</text>
<text x="233.5" y="133.7">BUZZ</text>
<text x="235.3" y="137.2">POT</text>
<text x="41.3" y="142.5">POT</text>
<text x="177.1" y="140.8">SW1</text>
<text x="231.8" y="140.8">LIGHT</text>
<text x="64.2" y="146">SDA</text>
<text x="64.2" y="149.6">TADDR</text>
<text x="84.2" y="146.6">1</text>
<text x="87.7" y="148.3">SDA</text>
<text x="177.1" y="144.3">CS</text>
<text x="177.1" y="147.8">COPI</text>
<text x="64.2" y="153.1">TALERT</text>
<text x="84.2" y="150.1">2</text>
<text x="84.2" y="153.6">3</text>
<text x="87.7" y="151.9">ADDR</text>
<text x="87.7" y="155.4">ALERT</text>
<text x="107.7" y="155.4">NRESET</text>
<text x="118.2" y="151.9">R</text>
<text x="121.9" y="153.6">6</text>
<text x="121.9" y="150.1">7</text>
<text x="177.1" y="151.3">CIPO</text>
<text x="231.8" y="151.3">SCK</text>
<text x="306.7" y="151.9">1</text>
<text x="313.6" y="150.1" transform="rotate(-90 313.6 150.1)">4</text>
<text x="66" y="156.6">SCL</text>
<text x="84.2" y="157.2">4</text>
<text x="87.7" y="158.9">SCL</text>
<text x="121.9" y="160.7">9</text>
<text x="306.7" y="158.9">2</text>
<text x="111.9" y="162.5">EPAD</text>
<text x="313.6" y="163.4" transform="rotate(-90 313.6 163.4)">3</text>
<text x="346.4" y="172.5">SCL</text>
<text x="346.4" y="169">SDA</text>
<text x="254.7" y="179.6">BUZZ</text>
<text x="49.1" y="196">1</text>
<text x="61.7" y="196">2</text>
<text x="125" y="206.6">4</text>
<text x="129.5" y="208">VOUT</text>
<text x="125" y="213.6">3</text>
<text x="129.5" y="215">GND</text>
<text x="125" y="220.7">2</text>
<text x="348.2" y="216.6">SERVO1</text>
<text x="373.7" y="220.7">2</text>
<text x="373.7" y="217.1">3</text>
<text x="33.5" y="223.1">+BATT</text>
<text x="41" y="225.6">1</text>
<text x="125" y="227.7">1</text>
<text x="129.5" y="222.1">VIN</text>
<text x="373.7" y="224.2">1</text>
<text x="129.5" y="229.1">nCS</text>
<text x="41.7" y="243.6">2</text>
<text x="36" y="247.5">-BATT</text>
<text x="130.3" y="250.6">3</text>
<text x="149.9" y="250.6">6</text>
<text x="130.3" y="254.2">2</text>
<text x="149.9" y="254.2">5</text>
<text x="130.3" y="261.2">1</text>
<text x="149.9" y="261.2">4</text>
</g>
<g font-size="3.2" fill="#8d2323">
<text x="189.9" y="106">2</text>
<text x="189.9" y="102.5">1</text>
<text x="195.1" y="107.4">RXD</text>
<text x="195.1" y="103.9">TXD</text>
<text x="213.9" y="107.4">GND</text>
<text x="216.1" y="103.9">Vin</text>
<text x="224.4" y="102.5">30</text>
<text x="224.4" y="106">29</text>
<text x="189.9" y="113.1">4</text>
<text x="189.9" y="109.5">3</text>
<text x="195.1" y="110.9">RST</text>
<text x="214.9" y="110.9">RST</text>
<text x="224.4" y="109.5">28</text>
<text x="224.4" y="113.1">27</text>
<text x="189.9" y="116.6">5</text>
<text x="195.1" y="118">D2</text>
<text x="195.1" y="114.5">GND</text>
<text x="217" y="114.5">5V</text>
<text x="189.9" y="123.6">7</text>
<text x="189.9" y="120.1">6</text>
<text x="195.1" y="125.1">D4</text>
<text x="195.1" y="121.5">D3</text>
<text x="217" y="125.1">A5</text>
<text x="224.4" y="123.6">24</text>
<text x="189.9" y="130.7">9</text>
<text x="189.9" y="127.2">8</text>
<text x="195.1" y="128.6">D5</text>
<text x="217" y="128.6">A4</text>
<text x="224.4" y="127.2">23</text>
<text x="187.9" y="137.8">11</text>
<text x="195.1" y="135.6">D7</text>
<text x="195.1" y="132.1">D6</text>
<text x="217" y="135.6">A2</text>
<text x="224.4" y="134.2">21</text>
<text x="224.4" y="137.8">20</text>
<text x="187.9" y="141.3">12</text>
<text x="195.1" y="142.7">D9</text>
<text x="195.1" y="139.2">D8</text>
<text x="217" y="139.2">A1</text>
<text x="217" y="142.7">A0</text>
<text x="224.4" y="141.3">19</text>
<text x="187.9" y="148.3">14</text>
<text x="187.9" y="144.8">13</text>
<text x="195.1" y="149.8">D11</text>
<text x="195.1" y="146.2">D10</text>
<text x="215" y="149.8">3V3</text>
<text x="215.2" y="146.2">REF</text>
<text x="224.4" y="144.8">18</text>
<text x="224.4" y="148.3">17</text>
<text x="187.9" y="151.9">15</text>
<text x="195.1" y="153.3">D12</text>
<text x="214.7" y="153.3">D13</text>
<text x="224.4" y="151.9">16</text>
</g>
<g font-size="3.2" fill="#f00">
<text x="113.3" y="158.9">VDD</text>
<text x="121.9" y="157.2">5</text>
</g>
<g font-size="3.2" fill="#666">
<text x="378.2" y="218.5">PWM</text>
<text x="378.2" y="225.6">GND</text>
<text x="378.2" y="222.1">VCC</text>
</g>
<g font-size="2.1" fill="#a54b4b">
<text x="382.6" y="163.8">GND</text>
<text x="382.6" y="167.4">V+</text>
<text x="382.6" y="170.9">SDA</text>
<text x="382.6" y="174.4">SCL</text>
</g>
</svg>
